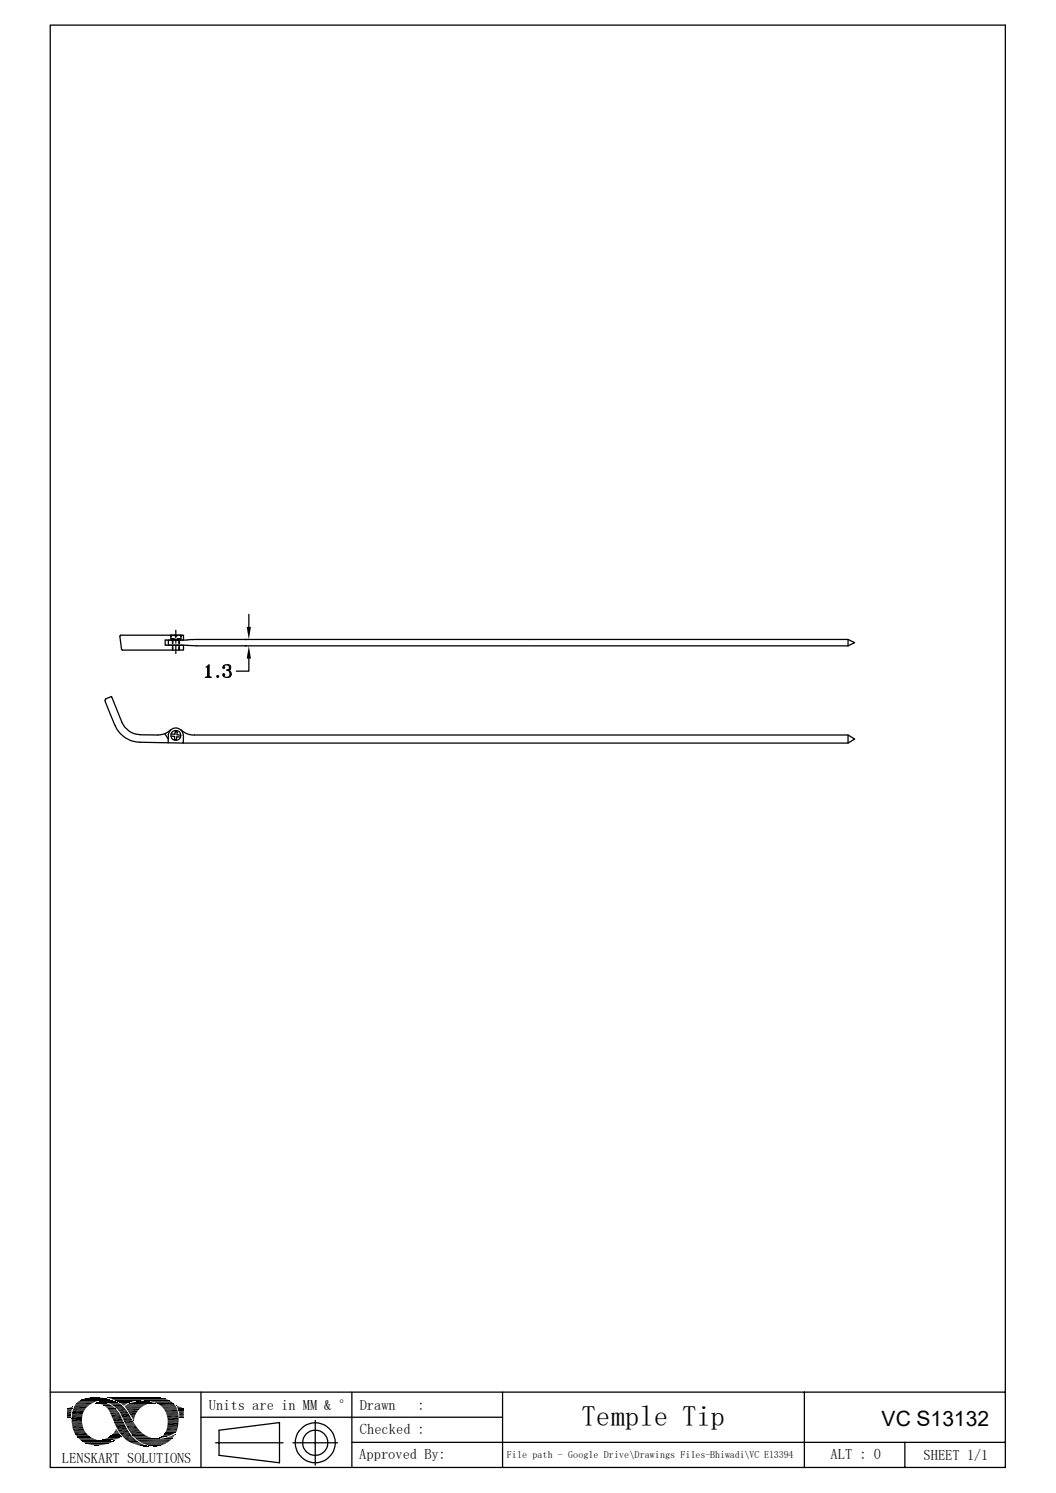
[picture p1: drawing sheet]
<svg xmlns="http://www.w3.org/2000/svg" width="210mm" height="297mm" viewBox="0 0 210 297" stroke-linecap="round" stroke-linejoin="round" font-family="sans-serif">
<g fill="none" stroke="#000" stroke-width=".25">
<path d="M10 5h189.9v286.9h-189.9zM20.9 139.4l2 4.9M21 139l1.2-.4 2.1 5.1a4 4 0 0 0 3.6 2.4M21.1 139l-.2 .4M23.8 126.6l.5 2.7h12.2v-.9h-3.6v-1.1h3.6v-.9h-12.5l-.1 .2M34 126.6v-.2v.6l.3 .3v.7M34 127h.7M34 126.4h2M34.3 127.3h1.4M34.3 128.7v.6M34.4 127.3v.7M34.4 128.7v.6"/>
<path d="M34.8 126.4v.1h.4v-.1M35 125.4v1.6M35 127.4v.5M35 128.4v1.6M35.3 127h.7M35.6 127.3v.7M35.6 128.7v.6M35.7 128.7v.6M36 126.6v-.2v.6l-.3 .3v.7M36.3 127.3h-2.8v1.1h2.8M36.5 128.4l2.6 .1h129.6M37.3 127.3h-.9"/>
<path d="M40.9 134.7h1.1M41 132.7l.6-.5v2.5M41.3 134.6l-.2 .1M41.3 134.5l-.1 .2M41.3 132.5v2.2M41.4 132.5v2.1M41.6 134.5l.1 .2M41.6 134.6l.2 .1M43.1 134.5l.2-.1 .2 .2-.3 .1zM43.2 134.5l.1 .1zM44.4 132.7l.1 .1zM44.4 134.2l.1 .1z"/>
<path d="M44.4 132.6l.3 .1-.2 .3-.2-.2 .1-.3a.93 .93 0 0 1 1.4 .1v.6l-.4 .1M45 133.3a.74 .74 0 0 1 1 .6 .74 .74 0 0 1-.6 .8l-.9-.1-.2-.3 .2-.3 .2 .3-.2 .1M45.3 132.2l.3 .4-.1 .6-.2 .1a.8 .8 0 0 1 .5 .7 .8 .8 0 0 1-.4 .7M45.6 132.4l.2 .2-.2 .6M45.8 133.7v.8M48.7 128.5h.3M49.5 131v2.5h-2.5M49.5 122.2v2.5M168.7 127.2l-131.4 .1M168.7 127.2l1.3 .6-1.3 .7M168.7 127.2v1.3M22.9 144.3a5.4 5.4 0 0 0 5 3.4"/>
<path d="M32.8 146l.6 1M33.5 146a1.48 1.48 0 0 1 1.7-1.1 1.48 1.48 0 0 1 1.2 1.4M33.5 146l-.1 1.8M33.9 145.2l-1.1 .8-.9 .2h-4M34 146.4l.8 .1-.1 .6 .4 .1v-.6h.8M34 146l.8 .1v-.6l.5 .1-.1 .6 .8 .1M36 145.2l1.3 .8 .9 .2h130.5M36.4 147.8h132.3M36.5 146.3l-.1 1.5-8.6-.1M168.7 146.2l1.3 .8-1.3 .8zM10 276.9h189.9M14.7 279.7h2.9"/>
<path d="M15.1 279.2h3.3M31.4 279.4h3.4M40 276.9v15M70 276.9v15M99.9 276.9v15M160 276.9v15M14.3 281.5h2.1M14.3 283.3h2.1M14.7 284.9h2.4M15 285.5h2.6M24.6 286.1h2.2M24.9 280.1h3.2"/>
<path d="M25.1 283.8h2.1M25.3 284h2.1M26.1 285.4h2.7M27.2 286.5h6.8M33.1 281.3h2.4M33.1 284.4h2.2M33.4 282.7h2.1M40 281.9h59.9M42.9 287h13.4M43.6 284.5l12-1.5v8l-12-1.5zM58.3 287h8.8M62.7 282.6v8.9"/>
<path d="M70 286.9h129.9M180 286.9v5"/>
<circle cx="35" cy="146.3" r=".98"/>
<circle cx="62.7" cy="287" r="2.51"/>
<circle cx="62.7" cy="287" r="4"/>
</g>
<g fill="#000">
<path d="M49.1 124.7h.8l-.4 2.5zM49.5 128.5l.4 2.5h-.8zM13.8 280h.6zM14 280h.4zM14.3 279.9h.1zM18.1 278h1.8zM18.7 278h1.2zM18.7 278h.6zM19.1 279.1h2zM19.2 279.1h1.9zM19.2 279.1h1.8zM19.2 279.1h1.7z"/>
<path d="M19.3 279.1h1.6zM19.3 279.1h1.5zM19.4 279.1h1.4zM19.5 279.1h1.1zM19.4 279.1h1.3zM19.5 279.1h1.2zM19.6 279.1h1zM19.6 279.2h1.7zM19.6 279.2l1.9 .1zM19.7 278.8h.2zM19.6 279.1h.9zM19.8 279.1h.7z"/>
<path d="M20 279.3l1.7 .1zM19.8 279.1h.5zM20.1 279l.2 .1zM20.1 279h.1zM20.2 279.4h1.6zM20.4 279.4l1.7 .2h-1.5zM20.4 279.4h1.4l.3 .2zM20.5 278.7h1.8zM20.5 278.7h1.7zM20.6 278.6l1.6 .1zM20.6 279.6h1.5zM20.7 279.6l1.7 .1h-1.5z"/>
<path d="M20.7 279.6h1.4l.3 .1zM20.6 278.6h1.4zM20.9 278.6h1.1zM20.9 279.7l1.6 .1zM20.9 278.6h.8zM21 278.6h.7zM21 279.8l1.7 .2h-1.5zM21 279.8h1.5l.2 .2zM21.2 278.6h.3zM21 278.6h.6zM21.2 278.6h.4zM21.2 280h1.5z"/>
<path d="M21.5 278.4h.3zM21.8 279.2h1.9zM22.4 279.6h1.9zM22.5 279.6h1.8zM22.5 279.6l1.8 .1zM22.6 279.7l2 .2h-1.7zM22.6 279.7h1.7l.3 .2zM22.9 279.9l1.9 .2h-1.7zM22.9 279.9h1.7l.2 .2zM23.7 279l1.9 .1zM23.8 279.1h1.8zM23.8 279.1h1.6z"/>
<path d="M24 279.1h1.4zM24 279.1l1.3 .1zM24 279.2l1 .2h-.7zM24 279.2h1.3l-.3 .2zM24.3 279.4l.6 .1zM24.3 279.4h.7zM24.4 279.5l.3 .1zM24.4 279.5h.5zM24.6 279.6v.1zM24.6 279.6h.1zM27.4 278.8h2zM27.9 278.8h1.5z"/>
<path d="M27.9 278.8h1.1zM28 278.8h1zM28 278.8h.9zM30.4 279.2h.4zM30.4 279.2h.5zM30.7 279.2h.2zM30.9 278h.2zM35.1 279.7h.2zM35.1 279.7h.3zM35.2 279.7l.4 .1zM35.2 279.8l.8 .2h-.7zM35.2 279.8l.8 .2z"/>
<path d="M35.3 280l1 .1h-1zM35.3 280h.7l.3 .1zM13.3 280.2h1.1zM13.3 280.2l1 .1zM13.3 280.3l1 .1h-1zM13.3 280.3h1v.1zM13.3 280.4l.9 .2h-.9zM13.3 280.4h1l-.1 .2zM13.3 280.6l.9 .2h-.9zM13.3 280.6h.9v.2zM13.3 280.8h.9zM13.3 280.8l.8 .5h-.8z"/>
<path d="M13.3 280.8h.9l-.1 .5zM13.3 281.3l.8 .4h-.8zM13.3 281.3h.8v.4zM13.3 281.7h.8zM13.3 281.7l.8 .2h-.8zM13.3 281.7h.8v.2zM13.3 281.9h.8zM13.3 281.9l.8 .1zM13.4 280.2h1zM13.7 280.1l.7 .1zM13.7 280.1h.7zM14.3 282.3l2 .4h-2z"/>
<path d="M14.3 282.3h2v.4zM18.3 287.4l1.9 .1zM18.3 287.4h1.9zM18.4 287.5h1.1zM18.4 287.5h1.8zM18.9 287.5h.6zM19.1 287.5h.4zM20.4 286.4l1.9 .1zM20.4 286.4h2zM20.6 286.5h1.5zM20.6 286.5h1.7zM20.7 286.5h1.1z"/>
<path d="M20.7 286.5h1.4zM21 286.5h.6zM21 286.5h.8zM21.3 280l1.7 .2h-1.5zM21.3 280h1.4l.3 .2zM21.3 286.5h.3zM21.4 286.5h.2zM21.5 280.2h1.5zM21.5 280.2l1.7 .3h-1.6zM21.5 280.2h1.5l.2 .3zM21.6 280.5h1.6zM21.6 280.5l1.8 .2h-1.7z"/>
<path d="M21.6 280.5h1.6l.2 .2zM21.7 280.7l1.8 .1h-1.7zM21.7 280.7h1.7l.1 .1zM21.8 280.8l1.8 .2h-1.7zM21.8 280.8h1.7l.1 .2zM21.9 281l1.8 .1zM21.9 281.1l1.9 .2h-1.8zM21.9 281.1h1.8l.1 .2zM21.5 286.7h1.1zM21.9 286.7h.7zM22 281.3l1.8 .1zM22 286.7h.6z"/>
<path d="M22.1 281.4l1.9 .3h-1.8zM22.1 281.4h1.7l.2 .3zM22.1 285.6l1.9 .1zM22.1 285.6h1.9zM22.2 281.7l1.9 .2h-1.8zM22.2 281.7h1.8l.1 .2zM22.2 285.5l1.8 .1zM22.2 285.5h1.7zM22.2 286.7h.5zM22.3 281.9l1.9 .3h-1.8zM22.3 281.9h1.8l.1 .3zM22.3 286.7h.4z"/>
<path d="M22.4 286.7h.3zM22.4 282.2l2.1 .5h-1.9zM22.4 282.2h1.8l.3 .5zM22.4 285.3h1.4zM22.4 285.3l1.5 .2h-1.7zM22.4 285.3h1.4l.1 .2zM22.6 285.2l1.2 .1h-1.4zM22.6 285.2h1.1l.1 .1zM22.6 286.6h.2zM22.6 282.7l1.9 .1zM22.7 282.8l1.9 .1zM22.7 282.9l1.9 .1z"/>
<path d="M22.7 285l1 .2h-1.1zM22.7 285h.9l.1 .2zM22.7 283h1.9zM22.7 283l2 .2h-1.9zM22.7 283h1.9l.1 .2zM22.7 284.9l.9 .1zM22.8 283.2l2 .2h-1.9zM22.8 283.2h1.9l.1 .2zM22.9 284.7l.6 .2h-.8zM22.9 284.7h.5l.1 .2zM22.6 286.6h.3zM22.9 283.4l2.2 .7h-1.9z"/>
<path d="M22.9 283.4h1.9l.3 .7zM22.9 284.6l.5 .1h-.5zM22.9 284.6l.5 .1zM23 284.4h.2zM23 284.4l.3 .2h-.4zM23 284.4l.3 .2zM23.1 284.4h.1zM23.1 280.1l1.8 .2h-1.5zM23.1 280.1h1.7l.1 .2zM23.4 280.3l1.8 .4h-1.6zM23.4 280.3h1.5l.3 .4zM23.6 280.7l1.7 .1z"/>
<path d="M23.7 280.8l1.9 .4h-1.6zM23.7 280.8h1.6l.3 .4zM24 281.2l1.6 .1zM24 281.3l2 .7h-1.7zM24 281.3h1.6l.4 .7zM24.3 282l1.8 .2h-1.7zM24.3 282h1.7l.1 .2zM24.4 282.2l2 .4h-1.8zM24.4 282.2h1.7l.3 .4zM24.6 282.6l1.8 .1zM24.6 282.7l2 .3h-1.8zM24.6 282.7h1.8l.2 .3z"/>
<path d="M24.8 283l1.9 .2h-1.8zM24.8 283h1.8l.1 .2zM24.9 283.2h1.8zM24.9 283.2l1.9 .1zM24.9 283.3h1.9zM25 283.3l1.9 .1zM25 283.4l2 .1h-1.9zM25 283.4h1.9l.1 .1zM25.1 283.5l1.9 .1zM25.4 280.6l2 .1zM25.4 280.7l1.7 .4h-1.4zM25.4 280.7h2l-.3 .4z"/>
<path d="M25.7 281.1l1.2 .4h-.9zM25.7 281.1h1.4l-.2 .4zM25.7 286.9h1.8zM25.8 286.9l2 .1h-1.7zM25.8 286.9h1.7l.3 .1zM26 281.5l.9 .1zM26 281.6l.8 .3h-.6zM26 281.6h.9l-.1 .3zM26.1 287l1.9 .1h-1.6zM26.1 287h1.7l.2 .1zM26.2 281.9l.5 .2h-.4zM26.2 281.9h.6l-.1 .2z"/>
<path d="M26.3 282.1l.4 .1h-.3zM26.3 282.1h.4v.1zM26.4 282.2l.2 .3zM26.4 282.2h.3l-.1 .3zM26.4 287.1l1.7 .1zM26.5 282.5l.1 .1zM26.5 287.2l1.8 .1zM26.8 287.3l1.9 .2h-1.2zM26.8 287.3h1.5l.4 .2zM27.5 287.5h1.3zM27.6 287.5l1.4 .1zM28 287.6h1z"/>
<path d="M28.1 287.6h.9zM28.1 287.6h1zM28.1 287.6l1.1 .1zM28.2 287.7h1.1zM28.5 287.7h.9zM28.5 287.7h1zM28.8 287.7h.7zM28.9 287.7h.6zM29.1 287.7h.4zM29.2 287.7h.3zM29.3 287.7h.2zM29.6 287.5l2 .2z"/>
<path d="M30.2 287.7h1.3zM30.2 287.7h1.4zM30.4 287.7h1zM30.4 287.7h1.1zM30.5 287.7h.7zM30.5 287.7h.9zM30.7 287.7h.5zM30.8 287.7h.4zM31.8 286h.2zM31.8 286h.1zM31.8 286h.4zM31.9 286h.5z"/>
<path d="M31.9 285.9l.5 .1zM31.9 285.9h.7zM32.1 285.8h.8zM32.1 285.8h.9zM32.1 285.8h1zM32.2 285.8h.9zM32.3 286.2h1.9zM32.2 285.8l.2-.2 .7 .2zM32.4 285.6h1.3l-.6 .2zM32.5 285.5l1.2 .1zM32.5 285.5h1.3zM32.6 286.1h1.6z"/>
<path d="M32.7 285.2l1.1 .3h-1.3zM32.7 285.2h1.8l-.7 .3zM32.7 286.1h1.5zM32.7 285.2h1.8zM32.8 285l2 .1zM32.8 285.1h2zM32.8 285.1l1.7 .1h-1.8zM32.8 285.1h2l-.3 .1zM32.8 286.1h1.5zM33.1 286h1.3zM33.2 286h1.2zM33.4 283l2 .5h-2.1z"/>
<path d="M33.4 283h2.1l-.1 .5zM33.4 285.9h1zM33.6 285.8h.9zM33.7 285.8h.8zM33.9 285.7h.6zM34 285.7h.6zM34.1 285.7h.5zM34.1 285.7l.3-.2 .2 .2zM34.4 285.5h.3l-.1 .2zM34.4 285.5l.3-.1v.1zM34.7 285.4v.1zM35.3 280.1l1.1 .1z"/>
<path d="M35.3 280.2h1.2zM35.3 280.2l1.2 .1zM35.4 280.3l1.1 .1h-1.1zM35.4 280.3h1.1v.1zM35.4 280.4h1.1zM35.5 280.4l1 .2h-1zM35.5 280.4h1v.2zM35.5 280.6h1zM35.5 280.6l1 .1zM35.6 280.7l.9 .1zM35.6 280.8l.9 .3h-.9zM35.6 280.8h.9v.3z"/>
<path d="M35.6 281.1h.9zM35.6 281.1l.9 .4h-.8zM35.6 281.1h.9v.4zM35.7 281.5l.8 .1zM35.7 281.6l.8 .2h-.8zM35.7 281.6h.8v.2zM35.7 281.8l.8 .2h-.8zM35.7 281.8h.8v.2zM35.7 282h.8zM35.7 282l.8 .1zM35.8 282.1h.7zM35.9 282.1h.6z"/>
<path d="M36 282.1h.5zM36.4 282.1h.1z"/>
</g>
<g fill="none" stroke="#000" stroke-width=".2">
<path d="M14.7 279.9h2.6M15 279.4h3M15.2 279.1h3.4M15.3 279h3.5M15.5 278.8h3.7M15.7 278.7h3.7M15.7 278.7h3.9M15.9 278.6h4M16 278.6h4.1M16 278.5h4.4M16.2 278.5h4.3M16.4 278.4h5.4"/>
<path d="M16.5 278.3h5.1M16.7 278.3h4.7M16.9 278.2h4.3M17.1 278.2h3.9M17.5 278.1h3M17.6 278.1h2.9M19 279.2h2.2M19.1 279.2h2.2M19.7 278.8h3.2M19.8 278.8h2.9M19.9 278.7h2.7M20.2 278.7h2.2"/>
<path d="M20.3 278.9h2.7M20.6 279h2.7M21.3 279h2M21.3 279.1h2.4M21.3 278h10.3M21.4 278.1h10.6M21.5 278.1h11M21.8 278h7.4M21.8 278.2h10.9M21.8 278.4h-5.6M21.9 279.3h2.1M22 278.3h10.9"/>
<path d="M22.2 278.3h10.8M22.3 278.4h10.9M22.5 278.4h10.8M22.6 278.5h10.8M22.7 278.5h10.9M22.8 278.6h5.1M22.9 278.6h4.4M23 278.7h4.2M23.2 278.8h3.3M23.5 278.9h2.7M23.5 278.9h2.5M23.7 279h2.1"/>
<path d="M24.8 279.8h3.7M24.8 279.8h3.5M24.8 279.9h3.4M24.9 279.7h3.8M25 279.6h3.7M25.1 279.5h4M25.4 279.4h3.8M25.4 279.3h4.2M25.7 279.2h4.2M26 279.1h4.8M26.2 279h4.4M26.2 279h4.2"/>
<path d="M26.6 278.9h3.5M26.8 278.9h3.1M27.1 278.8h2.6M28.7 278.6h5M29.3 278.6h4.4M29.4 278.7h4.5M30.1 278.8h4M30.4 278.9h3.8M30.7 279h3.7M30.8 279.2h-5M31 279.1h3.5M31.2 279.2h3.3"/>
<path d="M31.7 279.5h3.1M31.9 279.7h3M32.1 279.8h2.9M14.3 282.3h2M14.3 282.8h2M14.3 283h2M14.3 283.1h2M14.3 283.5h2.1M14.4 281h2.2M14.5 280.5h2.3M14.5 284.2h2.1M14.6 284.7h2.3"/>
<path d="M15 285.3h2.3M15.3 285.8h2.6M15.4 285.9h2.6M15.4 285.9h2.8M15.5 286h2.8M15.6 286.1h2.9M15.7 286.2h2.9M15.7 286.3h3.3M15.9 286.4h3.1M15.9 286.4h3.6M16 286.6h3.9M16.2 286.6h3.7"/>
<path d="M16.2 286.6h4.2M16.3 286.7h5.2M16.3 286.8h6.3M16.6 286.9h5.8M16.6 286.9h5.7M16.7 287h5.5M16.9 287h5M17 287.1h4.8M17.1 287.1h4.6M17.1 287.2h4.5M17.4 287.3h4M17.7 287.3h3.2"/>
<path d="M17.9 287.4h2.8M20.3 286.4h2.2M20.5 286.3h2.6M20.7 286.3h2.6M20.9 286.2h2.6M21.1 286.2h2.5M21.2 286.1h2.6M21.5 285.9h2.5M21.5 286h2.3M21.8 285.8h2.3M21.9 285.7h2.2M22 285.7h2"/>
<path d="M22 285.6h2M22.9 286.4h-2.7M24.1 285.8h-2.3M25.1 280.2h2.7M25.4 280.6h2M25.4 286.8h2.1M25.5 284.4h2.2M25.8 284.8h2.2M26.1 285.2h2.4M26.3 285.5h2.5M26.3 285.5l2.7 .1M26.4 285.6h2.7"/>
<path d="M26.5 285.7h2.8M26.5 285.8h3.1M26.7 285.9h3.1M26.8 286h3.2M26.8 286h3.3M26.8 286.1h3.7M27 286.2h4.1M27.1 286.2l7.1 .1M27.1 286.3h7M27.6 286.7h6.1M27.8 286.9h5.7M27.9 286.9h5.5"/>
<path d="M28 287h5.3M28.2 287.1h5M28.5 287.2h4.4M28.8 287.3h3.9M29 287.5h3.4M29.5 287.5h2.6M29.6 287.6h2.4M31.7 286.2h2.5M32.4 280.1h2.7M32.5 280.2h2.7M32.6 280.3h2.6M32.6 280.4h2.6"/>
<path d="M32.7 280.5h2.6M32.8 285h2.1M32.9 285h2.1M32.9 280.9h2.5M32.9 284.9h2.2M32.9 284.9h2.1M32.9 284.8h2.2M33 284.7h2.1M33 284.6h2.2M33.1 284.5h2.1M33.1 284.6h2.1M33.1 281.5h2.4"/>
<path d="M33.2 283.9h2.2M33.3 282h2.2M33.4 282.5h2.1M33.4 282.9h2.1M33.4 283h2.1"/>
</g>
<g fill="none" stroke="#000" stroke-width=".21">
<path d="M14.9 279.5h3M22.1 279.5h2.1M32.2 279.9h2.9M14.3 281.7h2.1M14.5 280.4h2.5M15.2 285.7h2.7M24 285.4h2.1M24.4 285.9h2.1M24.9 286.4h2.1M25.1 286.6h2.2M25.4 284.2h2.2M33 281.1h2.4"/>
<path d="M33.2 284.1h2.1"/>
</g>
<path d="M14.4 284h2.2M14.6 280.1h2.7M23.2 284.2h2.1M25.9 285h2.5M33.2 281.8h2.3M33.3 283.7h2.1" fill="none" stroke="#000" stroke-width=".34"/>
<path d="M14.4 283.7h2.1M14.8 285.2h2.5M23.4 284.5h2.1M23.6 284.8h2.1M23.8 285.1h2.1M24.2 285.6h2.1M25.2 280.4h2.6M25.7 284.7h2.3M32.7 280.6h2.6" fill="none" stroke="#000" stroke-width=".3"/>
<path d="M14.3 282.1h2M14.4 280.8h2.4M33.3 282.3h2.2" fill="none" stroke="#000" stroke-width=".42"/>
<path d="M14.3 281.2h2.3M14.5 284.5h2.3" fill="none" stroke="#000" stroke-width=".38"/>
<text font-size="5.7" x="115.6" y="283.6">Temple Tip</text>
<text font-size="4.2" x="175.3" y="283.7">VC S13132</text>
<g font-size="2.9">
<text x="41.5" y="280.6">Units are in MM &amp; °</text>
<text x="71.5" y="280.6">Drawn</text>
<text x="83" y="280.6">:</text>
<text x="71.6" y="285.2">Checked :</text>
<text x="12.3" y="291.1">LENSKART SOLUTIONS</text>
<text x="71.5" y="290.1">Approved By:</text>
<text x="165.2" y="290.3">ALT : 0</text>
<text x="183.7" y="290.4">SHEET 1/1</text>
</g>
<text font-size="2" x="100.8" y="290">File path - Google Drive\Drawings Files-Bhiwadi\VC E13394</text>
</svg>
